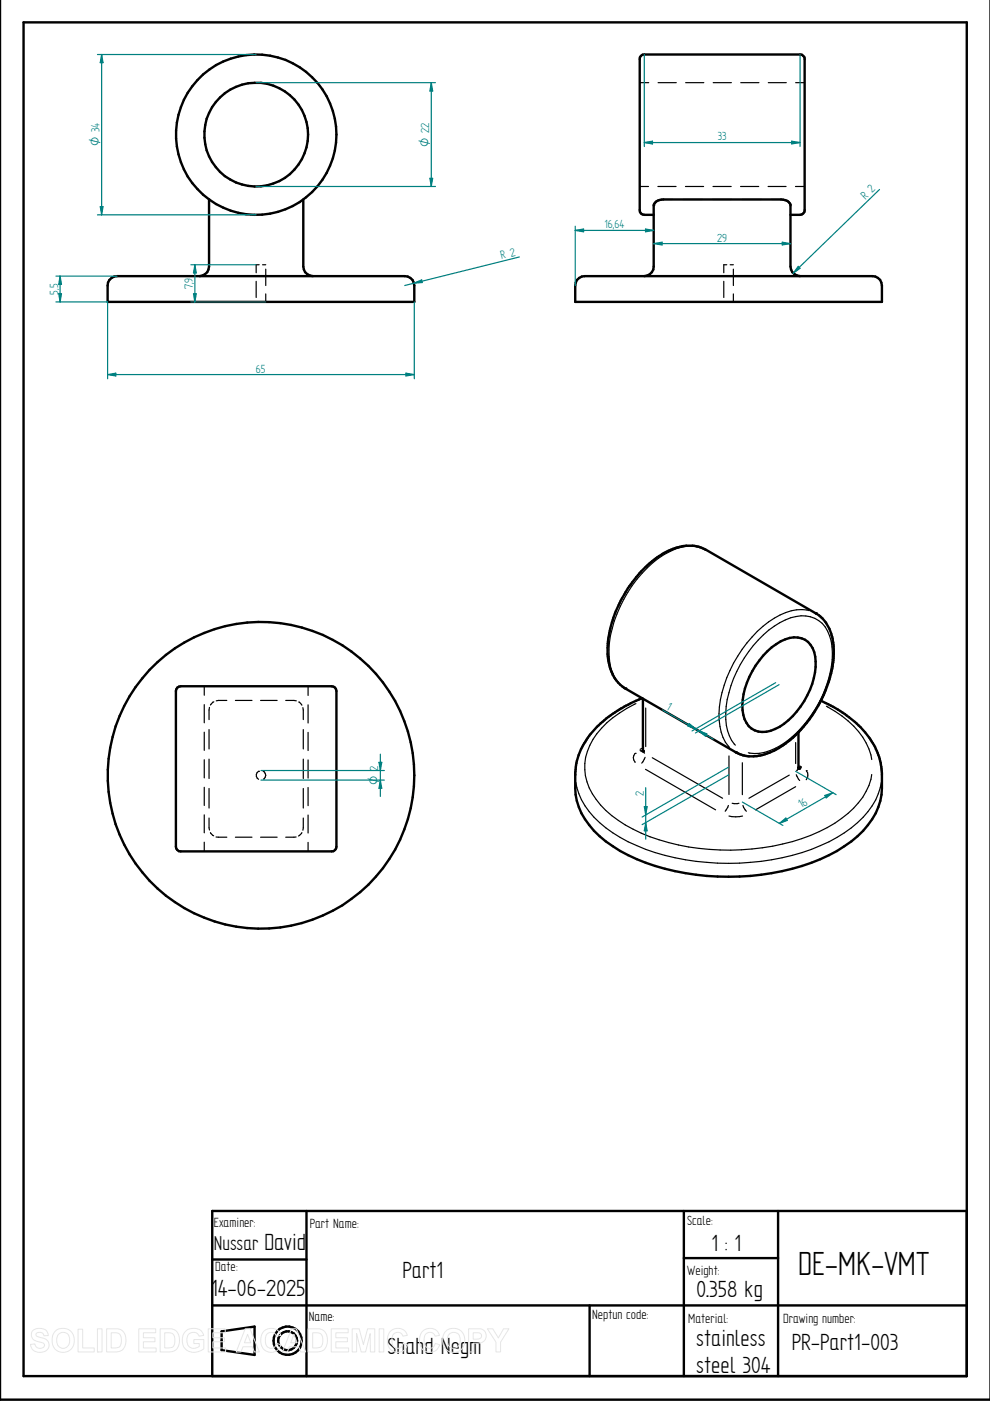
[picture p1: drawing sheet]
<svg xmlns="http://www.w3.org/2000/svg" width="210mm" height="297mm" viewBox="0 0 210 297" stroke-linecap="round" stroke-linejoin="round" font-family="sans-serif">
<g fill="none" stroke="#000" stroke-width=".51">
<path d="M0 0v296.8h209.9M5 4.7h200v287.1h-200zM23.2 59.4l1-.8 .6-.1h61a2.03 2.03 0 0 1 2 2v3.5h-65v-3.5l.1-.6zM44.3 42.3v14.2a2.03 2.03 0 0 1-2 2M64.3 42.3v14.2a2.03 2.03 0 0 0 2 2M122.3 59.4l1.1-.8 .6-.1h61a2.03 2.03 0 0 1 2 2v3.5h-65v-3.5zM136.6 58.5a2.06 2.06 0 0 0 2-2v-12.9a1.83 1.83 0 0 1 2-1.3h25l1.2 .2 .8 .8v13.2a2.03 2.03 0 0 0 2 2M138.6 45.6h-2a.94 .94 0 0 1-1-1.1v-32a.94 .94 0 0 1 1-.9h33a1.01 1.01 0 0 1 1 .9v32a1.01 1.01 0 0 1-1 1.1h-2M162.7 138.1a8.6 8.6 0 0 1 6.5-2.9 4.6 4.6 0 0 1 3.7 5.1 16.6 16.6 0 0 1-8.6 14.3 4.5 4.5 0 0 1-6.9-4 16.7 16.7 0 0 1 5.3-12.5zM37.6 145.8l.7-.3h32a1.01 1.01 0 0 1 1 1v33a1.01 1.01 0 0 1-1 1h-32a1.01 1.01 0 0 1-1-1v-33zM132.6 146a8 8 0 0 1-3.7-6.1 23.8 23.8 0 0 1 5.1-16.4 17.8 17.8 0 0 1 11.2-7.8l2.3 .1 2.1 .7 23.4 13.5a8.8 8.8 0 0 1 3.8 7.8 25.9 25.9 0 0 1-9.8 19.5 11.4 11.4 0 0 1-9.5 2.8l-1.4-.5M132.6 146l23.4 13.5"/>
<path d="M136.1 148a25.7 25.7 0 0 0-11.7 8.8 13.3 13.3 0 0 0-2.4 7.1 15.4 15.4 0 0 0 1.3 8.5 21.5 21.5 0 0 0 9.9 8.9 51.9 51.9 0 0 0 42.6 0 21.5 21.5 0 0 0 9.9-8.9 15.4 15.4 0 0 0 1.3-8.5 16.3 16.3 0 0 0-7.5-12.2l-2.8-1.8-2.7-1.4M136.3 148.1v11.1M169.3 155.2v7.5M169.3 162.8v.1M65 256.8v35M145 256.8v35M165 256.8v35M205 256.8h-160v35M45 267h20M45 276.8h160M125 276.8v15M145 266.7h20"/>
<path d="M47 282.3l7-1v6l-7-1z"/>
<circle cx="54.3" cy="28.5" r="17"/>
<circle cx="54.3" cy="28.5" r="11"/>
<circle cx="55.3" cy="164.4" r="32.5"/>
<circle cx="61" cy="284.3" r="3"/>
<circle cx="61" cy="284.3" r="2"/>
</g>
<g fill="none" stroke="#000" stroke-width=".25">
<path d="M135.6 17.5h1.9M139.5 17.5h3.9M145.4 17.5h3.8M151.2 17.5h3.9M157.1 17.5h3.8M162.9 17.5h3.8M168.7 17.5h1.9M135.6 39.5h1.9M139.5 39.5h3.8M145.3 39.5h3.9M151.2 39.5h3.8M157 39.5h3.9"/>
<path d="M162.9 39.5h3.8M168.7 39.5h1.9M54.3 59.6v3.5M54.9 56.1h-.6v1.7M55.7 56.1h.6M56.3 57.1v3.4M138.6 43.5h.1M140.4 42.3h2.3M144.8 42.3h4.1M151 42.3h4.2M153.5 59.6v3.5M154.1 56.1h-.6v1.7"/>
<path d="M154.8 56.1h.7M155.5 57.1v3.4M157.3 42.3h4.1M163.5 42.3h2.1M56.3 62.3v1.7M155.5 62.3v1.7M148.1 116a9.2 9.2 0 0 0-7.3 1.6 26.8 26.8 0 0 0-11.7 20.2 9.6 9.6 0 0 0 2.3 7.2M171.5 129.5a9.1 9.1 0 0 0-7.3 1.6 26.8 26.8 0 0 0-11.8 20.2 9.9 9.9 0 0 0 2.3 7.2M43.3 145.5v1.9M43.3 149.4v3.8M43.3 155.2v3.9M44.3 154.7v4.1"/>
<path d="M44.4 150l-.1 2.6M45.3 148.8l-.7 .7M48.1 148.5l-2.3 .1M49.9 148.5h3.5M55.2 148.5h3.6M60.6 148.5l2.2 .1M63.3 148.8l.7 .7M64.2 150l.1 2.6M64.3 154.7v4.1M65.3 145.5v1.9M65.3 149.4v3.9M65.3 155.3v3.8"/>
<path d="M134.6 159.8a1.39 1.39 0 0 0 .1 1.8M134.7 159.7h.1M134.8 149.2a20.5 20.5 0 0 0-9.7 8.8 11.1 11.1 0 0 0 2.2 12.7 28.5 28.5 0 0 0 14.5 7.9 49.7 49.7 0 0 0 31.9-2.3 20.8 20.8 0 0 0 9.9-8.5l.6-1.3 .6-2.3M135.7 159.1l.4 .1M136.1 158.7l-.4 .2M136.4 159.3h.1M136.4 159.3l.3 .4M136.9 150.1v8.2M155.9 158a9.9 9.9 0 0 1-1.9-8.2 25.3 25.3 0 0 1 11.3-17.8 8.5 8.5 0 0 1 7.5-.9 6.4 6.4 0 0 1 3.4 4.8 21.7 21.7 0 0 1-4.1 15.6 19.1 19.1 0 0 1-10 8 7.1 7.1 0 0 1-3.4 .1M168.7 157.4v4.5M175.2 149.7a17.9 17.9 0 0 1 9.5 10.4l.1 .9M43.3 161.1v3.8"/>
<path d="M43.3 166.9v3.9M43.3 172.8v3.8M43.3 178.6v1.9M44.3 161v4.1M44.3 167.2v4.1M44.3 173.4l.1 2.6M44.6 176.5l.7 .7M45.8 177.5h2.3M49.9 177.5h3.5M54.8 163.5h.1M54.8 163.5a.98 .98 0 0 0 0 1.7M55.2 177.5h3.6"/>
<path d="M55.8 163.5a.91 .91 0 0 1 .5 .8 .91 .91 0 0 1-.5 .9M62.8 177.5h-2.2M64 176.5l-.7 .7M64.3 161v4.1M64.3 167.2v4.1M64.3 173.4l-.1 2.6M65.3 161.1v3.9M65.3 167v3.8M65.3 172.8v3.8M65.3 178.6v1.9M122.1 165.9a15.4 15.4 0 0 0 6.3 9.6 40.1 40.1 0 0 0 21.5 7.3 50.4 50.4 0 0 0 25.9-4.3 22.1 22.1 0 0 0 9.9-8.9l.9-2.6 .3-1.1M136.8 160.6l-.7 1.2"/>
<path d="M136.9 163.1l14.8 8.6M138.3 160.7l14.9 8.5M154.4 170.8l-.6 1.2M154.6 160.3v8.1M155.2 170.3h1.5M157.4 161.7v6.8M157.4 173a6.2 6.2 0 0 1-2.8 0M157.5 170.8l.7 1.2M167.3 164.3l-8.5 4.9M168.7 166.8l-8.5 4.9M168.8 164.3l.7 1.2M169.2 163l-.3 .4"/>
<path d="M169.5 162.4l.4 .2M169.9 162.8l-.4 .1M170.9 163.4h.1M171 163.4a1.53 1.53 0 0 1-.1 1.9"/>
</g>
<g fill="#000">
<circle cx="173" cy="130" r=".25"/>
<circle cx="132.6" cy="146" r=".25"/>
<circle cx="136.2" cy="159.3" r=".25"/>
<circle cx="136.3" cy="159.3" r=".25"/>
<circle cx="136.3" cy="159.2" r=".25"/>
<circle cx="156" cy="159.5" r=".25"/>
<circle cx="169.3" cy="162.8" r=".25"/>
<circle cx="169.3" cy="162.7" r=".25"/>
<circle cx="169.3" cy="162.9" r=".25"/>
<circle cx="169.4" cy="163" r=".25"/>
</g>
<path d="M54.3 17.5h38M54.3 39.5h38M91.1 37.8h.6l-.3 1.7z" fill="none" stroke="#008080" stroke-width=".25"/>
<path d="M91.1 37.8h.6l-.3 1.7z" fill="#008080"/>
<path d="M91.4 17.5l.3 1.8h-.6z" fill="none" stroke="#008080" stroke-width=".25"/>
<path d="M91.4 17.5l.3 1.8h-.6z" fill="#008080"/>
<path d="M20.7 11.6h33.6M21.5 11.6l.3 1.7h-.5zM91.4 17.5v22M20.7 45.6h33.6" fill="none" stroke="#008080" stroke-width=".25"/>
<path d="M21.5 11.6l.3 1.7h-.5z" fill="#008080"/>
<path d="M21.3 43.8h.5l-.3 1.8z" fill="none" stroke="#008080" stroke-width=".25"/>
<path d="M21.3 43.8h.5l-.3 1.8z" fill="#008080"/>
<path d="M21.5 11.6v34M11.9 58.5h12.9M11.9 64h10.9M12.4 62.3h.6l-.3 1.7z" fill="none" stroke="#008080" stroke-width=".25"/>
<path d="M12.4 62.3h.6l-.3 1.7z" fill="#008080"/>
<path d="M12.7 58.5l.3 1.8h-.6z" fill="none" stroke="#008080" stroke-width=".25"/>
<path d="M12.7 58.5l.3 1.8h-.6z" fill="#008080"/>
<path d="M12.7 58.5v5.5M22.8 79.4l1.8-.3v.6zM22.8 64v16.3M87.8 64v16.3" fill="none" stroke="#008080" stroke-width=".25"/>
<path d="M22.8 79.4l1.8-.3v.6z" fill="#008080"/>
<path d="M86.1 79.1l1.7 .3-1.7 .3z" fill="none" stroke="#008080" stroke-width=".25"/>
<path d="M86.1 79.1l1.7 .3-1.7 .3z" fill="#008080"/>
<path d="M110.1 54.5l-24.3 6M22.8 79.4h65M87.8 60l1.6-.6 .1 .5z" fill="none" stroke="#008080" stroke-width=".25"/>
<path d="M87.8 60l1.6-.6 .1 .5z" fill="#008080"/>
<path d="M40.5 56.1h13.8M41.3 56.1l.3 1.8h-.6zM40.5 64h15.8" fill="none" stroke="#008080" stroke-width=".25"/>
<path d="M41.3 56.1l.3 1.8h-.6z" fill="#008080"/>
<path d="M41 62.3h.6l-.3 1.7z" fill="none" stroke="#008080" stroke-width=".25"/>
<path d="M41 62.3h.6l-.3 1.7z" fill="#008080"/>
<path d="M136.6 11.6v19.5M169.6 11.6v19.5M167.9 29.9l1.7 .3-1.7 .3zM41.3 56.1v7.9" fill="none" stroke="#008080" stroke-width=".25"/>
<path d="M167.9 29.9l1.7 .3-1.7 .3z" fill="#008080"/>
<path d="M136.6 30.2l1.7-.3v.6z" fill="none" stroke="#008080" stroke-width=".25"/>
<path d="M136.6 30.2l1.7-.3v.6z" fill="#008080"/>
<path d="M136.6 30.2h33M138.6 51.6l1.8-.2v.5z" fill="none" stroke="#008080" stroke-width=".25"/>
<path d="M138.6 51.6l1.8-.2v.5z" fill="#008080"/>
<path d="M165.9 51.4l1.7 .2-1.7 .3z" fill="none" stroke="#008080" stroke-width=".25"/>
<path d="M165.9 51.4l1.7 .2-1.7 .3z" fill="#008080"/>
<path d="M122 48v12.5M136.9 48.6l1.7 .3-1.7 .2zM138.6 51.6h29" fill="none" stroke="#008080" stroke-width=".25"/>
<path d="M136.9 48.6l1.7 .3-1.7 .2z" fill="#008080"/>
<path d="M122 48.9l1.7-.3v.5z" fill="none" stroke="#008080" stroke-width=".25"/>
<path d="M122 48.9l1.7-.3v.5z" fill="#008080"/>
<path d="M122 48.9h16.6M169.2 56.5l.4 .4-1.4 1zM186.5 40.2l-18.3 17.7" fill="none" stroke="#008080" stroke-width=".25"/>
<path d="M169.2 56.5l.4 .4-1.4 1z" fill="#008080"/>
<path d="M157.4 170.1l8.6 4.9M165.2 174.6l1.4-1.2 .3 .5zM168.7 163.5l8.6 5" fill="none" stroke="#008080" stroke-width=".25"/>
<path d="M165.2 174.6l1.4-1.2 .3 .5z" fill="#008080"/>
<path d="M174.9 168.7l1.7-.6-1.4 1.1z" fill="none" stroke="#008080" stroke-width=".25"/>
<path d="M174.9 168.7l1.7-.6-1.4 1.1z" fill="#008080"/>
<path d="M148.2 155l1.7 .6-.3 .5zM164.5 144.7l-17.8 10.3M165.2 145.2l-17.8 10.2M176.6 168.1l-11.4 6.5" fill="none" stroke="#008080" stroke-width=".25"/>
<path d="M148.2 155l1.7 .6-.3 .5z" fill="#008080"/>
<path d="M146.1 153.4l1.4 1.2-1.7-.7z" fill="none" stroke="#008080" stroke-width=".25"/>
<path d="M146.1 153.4l1.4 1.2-1.7-.7z" fill="#008080"/>
<path d="M140.4 150.5l10.9 6.2M136.6 171h.6l-.3 1.8zM154.5 162.6l-18.4 10.6M154.5 164.3l-18.4 10.5" fill="none" stroke="#008080" stroke-width=".25"/>
<path d="M136.6 171h.6l-.3 1.8z" fill="#008080"/>
<path d="M136.9 174.4l.3 1.7h-.6z" fill="none" stroke="#008080" stroke-width=".25"/>
<path d="M136.9 174.4l.3 1.7h-.6z" fill="#008080"/>
<path d="M55.3 165.4h26.2M55.3 163.4h26.2M80.6 165.4l.3 1.7h-.6zM136.9 167v10.9" fill="none" stroke="#008080" stroke-width=".25"/>
<path d="M80.6 165.4l.3 1.7h-.6z" fill="#008080"/>
<path d="M80.3 161.6h.6l-.3 1.8z" fill="none" stroke="#008080" stroke-width=".25"/>
<path d="M80.3 161.6h.6l-.3 1.8z" fill="#008080"/>
<path d="M80.6 159.9v9" fill="none" stroke="#008080" stroke-width=".25"/>
<g fill="none" stroke="#e6e6e6" stroke-width=".21">
<path d="M7 282.1a2.33 2.33 0 0 1 2.9 .2l.3 .9h-.9a.91 .91 0 0 0-.7-.7 .91 .91 0 0 0-1 .5l.1 .3 .5 .2a2.12 2.12 0 0 1 2.2 1.4 1.76 1.76 0 0 1-2.4 1.8l-.7-.2-.6-.7-.2-.8 .9-.1a1.05 1.05 0 0 0 .9 1 1.05 1.05 0 0 0 1.1-.7 1.7 1.7 0 0 0-1.6-.8 1.39 1.39 0 0 1-.8-2.3zM11.7 282.3a2.47 2.47 0 0 1 3.1-.2 2.47 2.47 0 0 1 .8 3 2.4 2.4 0 0 1-3 1.5 2.4 2.4 0 0 1-1.5-3.1zM12.4 282.9a1.39 1.39 0 0 1 1.7-.3 1.39 1.39 0 0 1 .7 1.5 1.41 1.41 0 0 1-1.4 1.8 1.41 1.41 0 0 1-1.4-1.8l.1-.7zM16.6 281.8h.9v4h2.5v.8h-3.4zM20.7 281.7h.9v4.9h-.9zM20.7 286.6h.1M22.6 281.7h1.8a2.2 2.2 0 0 1 2.3 2.8 2.05 2.05 0 0 1-2.3 2.1h-1.8zM23.6 282.6a1.8 1.8 0 0 1 1.9 .5 2.03 2.03 0 0 1-.4 2.6l-1.5 .1zM29.4 281.7h3.6v.9h-2.6v1h2.5v.9h-2.5v1.3h2.7v.8h-3.7zM34 281.7h1.7a2.2 2.2 0 0 1 2.3 2.8 2.05 2.05 0 0 1-2.2 2.1h-1.8zM34.9 282.6a1.8 1.8 0 0 1 2 .5 2.03 2.03 0 0 1-.5 2.6l-1.5 .1zM39.3 282.3a2.56 2.56 0 0 1 3.6 .2l.3 .6-1 .2a1.36 1.36 0 0 0-1.6-.7 1.36 1.36 0 0 0-1 1.5 1.55 1.55 0 0 0 .8 1.6 1.55 1.55 0 0 0 1.8-.2v-.6h-1.1v-.9h2.1v2a2.7 2.7 0 0 1-4.5-1.2 2.79 2.79 0 0 1 .6-2.5z"/>
<path d="M44.2 281.7h3.6v.9h-2.7v1h2.5v.9h-2.5v1.3h2.7v.8h-3.6zM52 281.7h1l2 4.9h-1.1l-.4-1.1h-2l-.4 1.1h-1zM52.5 282.9l.7 1.8h-1.4zM55.9 282.3a2.15 2.15 0 0 1 3.6 .8l-.9 .2a1.24 1.24 0 0 0-1.6-.7 1.24 1.24 0 0 0-.7 1.5 1.25 1.25 0 0 0 .5 1.6 1.25 1.25 0 0 0 1.6-.3l.2-.6 1 .3a2.19 2.19 0 0 1-2.6 1.6 2.19 2.19 0 0 1-1.7-2.5l.1-.9zM61.8 281.7h1l2 4.9h-1l-.5-1.1h-2l-.4 1.1h-1zM62.3 282.9l.7 1.8h-1.4zM65.3 281.7h1.8a2.2 2.2 0 0 1 2.3 2.8 2.05 2.05 0 0 1-2.3 2.1h-1.8zM66.3 282.6a1.8 1.8 0 0 1 1.9 .5 2.03 2.03 0 0 1-.4 2.6l-1.5 .1zM70.2 281.7h3.6v.9h-2.6v1h2.5v.9h-2.5v1.3h2.7v.8h-3.7zM74.7 281.7h1.5l.8 3.4 .9-3.4h1.6v4.9h-1v-3.9l-1 3.9h-.9l-1-3.9v3.9h-.9zM80.4 281.7h1v4.9h-1zM80.4 286.6h.1"/>
<path d="M82.7 282.3a2.15 2.15 0 0 1 3.7 .8l-1 .2a1.24 1.24 0 0 0-1.6-.7 1.24 1.24 0 0 0-.7 1.5 1.25 1.25 0 0 0 .5 1.6 1.25 1.25 0 0 0 1.6-.3l.3-.6 .9 .3a2.19 2.19 0 0 1-2.6 1.6 2.19 2.19 0 0 1-1.7-2.5l.1-.9zM89.5 282.3a2.15 2.15 0 0 1 3.7 .8l-1 .2a1.24 1.24 0 0 0-1.5-.7 1.24 1.24 0 0 0-.8 1.5 1.25 1.25 0 0 0 .5 1.6 1.25 1.25 0 0 0 1.6-.3l.3-.6 .9 .3a2.19 2.19 0 0 1-2.5 1.6 2.19 2.19 0 0 1-1.8-2.5l.1-.9zM94.5 282.3a2.47 2.47 0 0 1 3.1-.2 2.47 2.47 0 0 1 .8 3 2.4 2.4 0 0 1-3 1.5 2.4 2.4 0 0 1-1.5-3.1zM95.2 282.9a1.39 1.39 0 0 1 1.7-.3 1.39 1.39 0 0 1 .7 1.5 1.41 1.41 0 0 1-1.4 1.8 1.41 1.41 0 0 1-1.4-1.8l.1-.7zM99.4 281.7h1.5a1.58 1.58 0 0 1 2 .8 1.58 1.58 0 0 1-.6 2.1l-.8 .1-1.2 .1v1.8h-.9zM100.3 282.6h.5a.87 .87 0 0 1 1.3 .8l-.5 .4-1.3 .1zM103.3 281.7h1.2l1.2 2 1.1-2h1.1l-1.8 2.9v2h-.9v-2z"/>
</g>
<path d="M129.2 281.9h12v5.7h-12z" fill="#fff" stroke="#fff" stroke-width=".35"/>
<text font-size="8" x="169.2" y="270.3">DE-MK-VMT</text>
<g font-size="5.6">
<text x="56" y="265">David</text>
<text x="150.8" y="265.2">1 : 1</text>
<text x="44.7" y="274.9">14-06-2025</text>
<text x="85.3" y="270.9">Part1</text>
<text x="147.7" y="275">0.358 kg</text>
<text x="82.1" y="287">Shahd Negm</text>
<text x="147.6" y="285.4">stainless</text>
<text x="167.9" y="286.2">PR-Part1-003</text>
<text x="147.6" y="291.1">steel 304</text>
</g>
<text font-size="4.8" x="45.3" y="265">Nussar</text>
<g font-size="3.2">
<text x="45.3" y="260.1">Examiner:</text>
<text x="65.7" y="260.3">Part Name:</text>
<text x="145.7" y="259.6">Scale:</text>
<text x="45.6" y="269.6">Date:</text>
<text x="145.7" y="270.3">Weight:</text>
<text x="65.5" y="280">Name:</text>
<text x="125.5" y="279.6">Neptun code:</text>
<text x="145.9" y="280.5">Material:</text>
<text x="166.1" y="280.4">Drawing number:</text>
</g>
<g font-size="2.8" fill="#008080">
<text x="152.2" y="29.8">33</text>
<text x="183.5" y="42.5" transform="rotate(-44 183.5 42.5)">R 2</text>
<text x="128.2" y="48.4">16,64</text>
<text x="152.1" y="51.2">29</text>
<text x="106.3" y="54.9" transform="rotate(-14 106.3 54.9)">R 2</text>
<text x="12.3" y="62.4" transform="rotate(-90 12.3 62.4)">5,5</text>
<text x="40.9" y="61.3" transform="rotate(-90 40.9 61.3)">7,9</text>
<text x="54.3" y="79">65</text>
<text x="141.2" y="150.4" transform="rotate(30 141.2 150.4)">1</text>
<text x="136.5" y="168.7" transform="rotate(-90 136.5 168.7)">2</text>
<text x="169.9" y="171.4" transform="rotate(-30 169.9 171.4)">16</text>
</g>
<g font-size="2.7" fill="#008080">
<text x="21.1" y="31" transform="rotate(-90 21.1 31)">O 34</text>
<text x="91" y="31.1" transform="rotate(-90 91 31.1)">O 22</text>
<text x="80.2" y="166.4" transform="rotate(-90 80.2 166.4)">O 2</text>
</g>
</svg>
